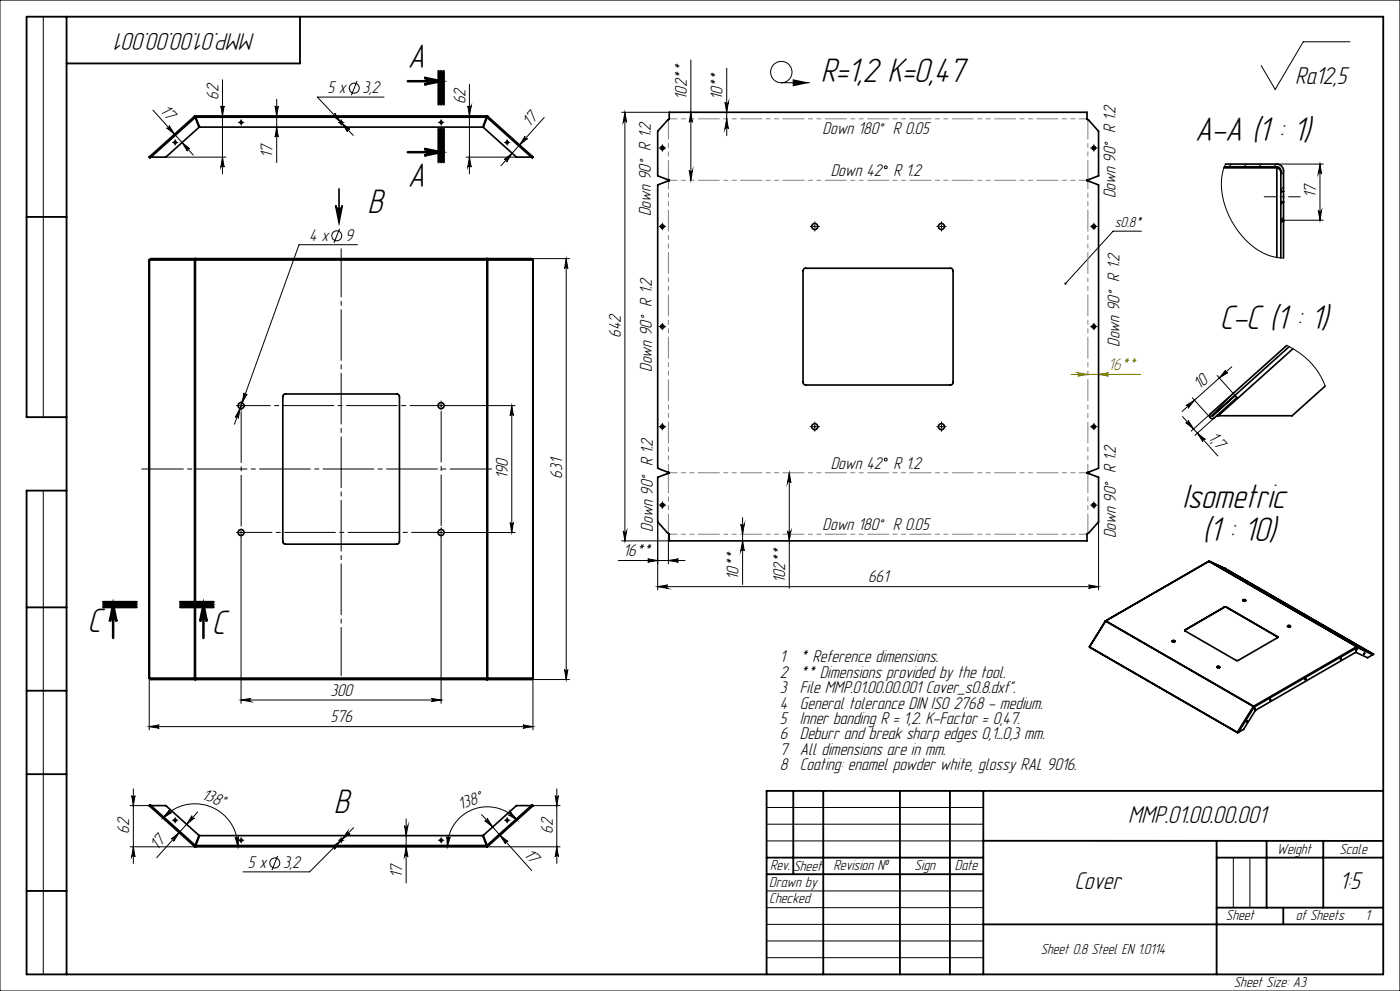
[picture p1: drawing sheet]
<svg xmlns="http://www.w3.org/2000/svg" width="420mm" height="297mm" viewBox="0 0 420 297" stroke-linecap="round" stroke-linejoin="round" font-family="sans-serif">
<g fill="none" stroke="#000" stroke-width=".3">
<path d="M0 0h420v297h-420zM13 5v120M207.3 18v36M405 12.5h-14l-8.4 14.3-4.2-7.2M45.9 33l12.1 13.5M50 38.3a.5 .5 0 0 0 .7 0 .5 .5 0 0 0 0-.7l1.7 2.6zM66.3 31.7a.49 .49 0 0 0 .4 .5 .49 .49 0 0 0 .5-.5l-.5 3zM66.7 23.9v28.2M71.8 36.7h1M72.3 36.2v1M82.5 31.7a.49 .49 0 0 0 .5 .5 .49 .49 0 0 0 .5-.5l-.5 3zM83 38.1l.5 3a.49 .49 0 0 0-.5-.5 .49 .49 0 0 0-.5 .5z"/>
<path d="M83 29.7v19.1M99.7 34.6a.5 .5 0 0 0 .7 0 .5 .5 0 0 0 0-.7l1.7 2.6zM101.8 36.7h1M102.3 36.2v1M102.6 36.9l2.4 1.9a.5 .5 0 0 0-.7 0 .5 .5 0 0 0-.1 .7zM107.1 24.3l-1.7 4.2M115.2 29.1h-20l10.8 11.5M131.8 36.7h1M132.3 36.2v1M140.3 31.7a.51 .51 0 0 0 .5 .5 .51 .51 0 0 0 .6-.5l-.6 3zM140.8 25.3v26.8M163.3 35.2l-13 14.5"/>
<path d="M186.5 33.7h14.3M187.5 33.7l.5 3a.51 .51 0 0 0-.5-.5 .51 .51 0 0 0-.5 .5zM187.5 33.7v128.4M207.3 33.7l.5 3a.49 .49 0 0 0-.5-.5 .49 .49 0 0 0-.5 .5zM217.5 30.7a.51 .51 0 0 0 .5 .5 .51 .51 0 0 0 .5-.5l-.5 3zM218 35.6l.5 3a.51 .51 0 0 0-.5-.4 .51 .51 0 0 0-.5 .4zM218 20.4v20.2M234.4 24.8h8.5M49.7 47.1h18.1M52 42.7h1M52.5 42.2v1M54.6 42.7l2.4 1.9a.5 .5 0 0 0-.7 0 .5 .5 0 0 0-.1 .7z"/>
<path d="M66.7 47.1l.5 3a.49 .49 0 0 0-.5-.5 .49 .49 0 0 0-.4 .5zM139.8 47.1h15.1M140.8 47.1l.6 3a.51 .51 0 0 0-.6-.5 .51 .51 0 0 0-.5 .5zM151.3 47.8l2.3-1.9-1.6 2.6a.5 .5 0 0 0 0-.7 .5 .5 0 0 0-.7 0zM151.6 42.7h1M152.1 42.2v1M157.5 40.8a.5 .5 0 0 0 .1 .7 .5 .5 0 0 0 .7 0l-2.4 1.9zM198.2 44.3h1M198.7 43.8v1.1M206.8 51a.49 .49 0 0 0 .5 .5 .49 .49 0 0 0 .5-.5l-.5 3zM327.7 44.3h.9M328.2 43.8v1.1"/>
<path d="M383 49.2h14M396 49.2l.5 3a.51 .51 0 0 0-.5-.5 .51 .51 0 0 0-.5 .5zM396 49.2v16.8M101.9 68.5l-1.7 4.3M107.2 73.3h-17.5l-19.4 53.8M145.9 77.5h25M169.9 77.5l.5 3a.49 .49 0 0 0-.5-.5 .49 .49 0 0 0-.5 .5zM169.9 77.5v126.2M198.2 67.9h1M198.7 67.4v1M243.9 67.9h1M244.4 67.4v1"/>
<path d="M281.9 67.9h1M282.4 67.4v1M327.7 67.9h.9M328.2 67.4v1M342.4 69.3h-8.5l-14.3 15.7M385.1 66h11.9M395.5 63a.51 .51 0 0 0 .5 .5 .51 .51 0 0 0 .5-.5l-.5 3zM198.2 97.9h1M198.7 97.4v1M327.7 97.9h.9M328.2 97.4v1M73.2 117.8a.49 .49 0 0 0 .3 .6 .49 .49 0 0 0 .6-.3l-1.5 2.6z"/>
<path d="M357.7 119.2l5.4 6M365.1 112.5l5.5 6.1M367.7 110.9a.5 .5 0 0 0 0 .7 .5 .5 0 0 0 .7 .1l-2.6 1.6zM369.5 109.9l-14.9 13.4M71.8 121.6h1M72 122.4l-.5 3a.49 .49 0 0 0-.3-.6 .49 .49 0 0 0-.6 .3zM72.3 121.1v1M131.8 121.6h1M132.3 121.1v1M133.7 121.6h20.8M153.5 121.6l.5 3a.49 .49 0 0 0-.5-.5 .49 .49 0 0 0-.5 .5zM153.5 121.6v38"/>
<path d="M198.2 127.9h1M198.7 127.4v1M243.9 127.9h1M244.4 127.4v1M281.9 127.9h1M282.4 127.4v1M327.7 127.9h.9M328.2 127.4v1M354.8 124.8l10.6 11.9M355.7 126.6a.5 .5 0 0 0 .7 .1 .5 .5 0 0 0 0-.7l1.7 2.5zM355.8 121.6l2.6-1.7-2 2.4a.51 .51 0 0 0 .1-.7 .51 .51 0 0 0-.7 0zM359.2 129.8l2.4 1.9a.5 .5 0 0 0-.7 0 .5 .5 0 0 0 0 .7z"/>
<path d="M363.1 124l-5.8 5.2M364.3 125.3l-5.8 5.2M13 147v145M71.8 159.6h1M72.3 159.1v1M131.8 159.6h1M132.3 159.1v1M133.7 159.6h20.8M153 156.6a.49 .49 0 0 0 .5 .5 .49 .49 0 0 0 .5-.5l-.5 3zM187 159.1a.51 .51 0 0 0 .5 .5 .51 .51 0 0 0 .5-.5l-.5 3zM197.3 156.4v20.4M198.2 151.4h1"/>
<path d="M198.7 150.9v1M200.5 159.9v9.1M222.2 157.1a.51 .51 0 0 0 .6 .5 .51 .51 0 0 0 .5-.5l-.5 3zM222.8 155.1v20.1M236.3 159.1a.51 .51 0 0 0 .5 .5 .51 .51 0 0 0 .5-.5l-.5 3zM236.8 141.7l.5 3a.51 .51 0 0 0-.5-.5 .51 .51 0 0 0-.5 .5zM236.8 141.7v34.6M327.7 151.4h.9M328.2 150.9v1M329.6 156.4v20.4M72.3 161v49.8M132.3 161v49.8"/>
<path d="M185.5 168h20M186.5 162.1h14.3M194.3 167.5l3 .5-3 .5a.49 .49 0 0 0 .5-.5 .49 .49 0 0 0-.5-.5zM197.3 175.8l3-.5a.49 .49 0 0 0-.5 .5 .49 .49 0 0 0 .5 .5zM197.3 175.8h132.3M200.5 168l3-.5a.49 .49 0 0 0-.5 .5 .49 .49 0 0 0 .5 .5zM222.8 162.1l.5 3a.51 .51 0 0 0-.5-.5 .51 .51 0 0 0-.6 .5zM326.6 175.3l3 .5-3 .5a.49 .49 0 0 0 .4-.5 .49 .49 0 0 0-.4-.5zM44.8 217.8l3-.5a.49 .49 0 0 0-.5 .5 .49 .49 0 0 0 .5 .5zM44.8 203.2v15.6M44.8 217.8h115.1M72.3 209.8l3-.5a.49 .49 0 0 0-.5 .5 .49 .49 0 0 0 .5 .5z"/>
<path d="M72.3 209.8h60M129.3 209.3l3 .5-3 .5a.49 .49 0 0 0 .5-.5 .49 .49 0 0 0-.5-.5zM145.9 203.7h25M156.9 217.3l3 .5-3 .5a.49 .49 0 0 0 .5-.5 .49 .49 0 0 0-.5-.5zM159.9 203.2v15.6M169.4 200.7a.49 .49 0 0 0 .5 .4 .49 .49 0 0 0 .5-.4l-.5 3zM39.5 238.4a.49 .49 0 0 0 .5 .5 .49 .49 0 0 0 .5-.5l-.5 3zM40 236.4v22.4M166.5 238.4a.49 .49 0 0 0 .5 .5 .49 .49 0 0 0 .5-.5l-.5 3zM167 236.4v22.4M39 253.8h19.6M39 241.4h6.3"/>
<path d="M40 253.8l.5 3a.49 .49 0 0 0-.5-.5 .49 .49 0 0 0-.5 .5zM48.9 245.2a12.9 12.9 0 0 1 14.2-3.5 12.9 12.9 0 0 1 8.3 12.1M50.8 242.8a.5 .5 0 0 0-.1 .7 .5 .5 0 0 0 .7 .1l-2.5 1.6zM51.4 251.5l2.3-1.9-1.6 2.5a.5 .5 0 0 0 0-.7 .5 .5 0 0 0-.7 .1zM52 245.8h1M52.5 245.4v.9M57.6 244.5a.5 .5 0 0 0 .1 .7 .5 .5 0 0 0 .6-.1l-2.3 1.9zM59.3 243.3l-12.3 13.7M70.6 250.9a.5 .5 0 0 0 .5 .4 .5 .5 0 0 0 .4-.5l-.1 3zM71.8 251.8h1M72.3 251.4v.9M83.3 256.5l-1.7 4.3"/>
<path d="M99.6 253.8l2.5-1.7-1.8 2.4a.5 .5 0 0 0 0-.7 .5 .5 0 0 0-.7 0zM101.8 251.8h1M102.3 251.4v.9M104.3 249.1a.5 .5 0 0 0 0 .7 .5 .5 0 0 0 .7 0l-2.4 1.8zM106.1 248.1l-13.2 13.2h-20M121.4 247.4a.51 .51 0 0 0 .5 .5 .51 .51 0 0 0 .5-.5l-.6 3zM121.8 245.4v19.3M121.8 253.8l.6 3a.51 .51 0 0 0-.5-.5 .51 .51 0 0 0-.5 .5zM131.8 251.8h1M132.3 251.4v.9M134.1 250.8a.5 .5 0 0 0 .4 .5 .5 .5 0 0 0 .5-.4l-.8 2.9zM144.5 244.1l15 16.8"/>
<path d="M145.4 246a.5 .5 0 0 0 .7 0 .5 .5 0 0 0 .1-.7l1.6 2.6zM146 253.8h22M150 250.4l2.4 1.8a.51 .51 0 0 0-.7 0 .51 .51 0 0 0 0 .7zM151.6 245.8h1M152.1 245.4v.9M153.2 243.4l1.9 2.4-2.6-1.6a.5 .5 0 0 0 .7-.1 .5 .5 0 0 0 0-.7zM155.1 245.8a12 12 0 0 0-13.2-3.2 12 12 0 0 0-7.7 11.2M159.4 241.4h8.6M167 253.8l.5 3a.49 .49 0 0 0-.5-.5 .49 .49 0 0 0-.5 .5zM230 247h65M230 242h65M230 252h65"/>
<path d="M370 257v15M375 257v15M230 277h65M230 267h65M230 272h65M230 287h65M230 282h65"/>
<circle cx="106.3" cy="26.4" r="1.51"/>
<circle cx="234.4" cy="21.6" r="3.2"/>
<circle cx="265.7" cy="50.2" r=".43"/>
<circle cx="101" cy="70.7" r="1.48"/>
<circle cx="265.7" cy="137.7" r=".43"/>
<circle cx="82.4" cy="258.6" r="1.48"/>
</g>
<g fill="#000">
<path d="M237.8 23.7l5.1 1.1-5.1 1.1zM100.7 61.6a1.01 1.01 0 0 0 1 1 1.01 1.01 0 0 0 1-1l-1 5zM319.4 84.7a.34 .34 0 0 1 .5 .1 .34 .34 0 0 1 0 .5 .34 .34 0 0 1-.5 0l.2-.3-.3 .2z"/>
<path d="M50 38.3a.5 .5 0 0 0 .7 0 .5 .5 0 0 0 0-.7l1.7 2.6zM54.6 42.7l2.4 1.9a.5 .5 0 0 0-.7 0 .5 .5 0 0 0-.1 .7z"/>
<path d="M66.3 31.7a.49 .49 0 0 0 .4 .5 .49 .49 0 0 0 .5-.5l-.5 3zM66.7 47.1l.5 3a.49 .49 0 0 0-.5-.5 .49 .49 0 0 0-.4 .5zM153.5 121.6l.5 3a.49 .49 0 0 0-.5-.5 .49 .49 0 0 0-.5 .5zM153 156.6a.49 .49 0 0 0 .5 .5 .49 .49 0 0 0 .5-.5l-.5 3zM121.4 247.4a.51 .51 0 0 0 .5 .5 .51 .51 0 0 0 .5-.5l-.6 3zM121.8 253.8l.6 3a.51 .51 0 0 0-.5-.5 .51 .51 0 0 0-.5 .5z"/>
<path d="M102.6 36.9l1.6 2.6a.5 .5 0 0 1 .1-.7 .5 .5 0 0 1 .7 0zM99.7 34.6l2.4 1.9-1.7-2.6a.5 .5 0 0 1 0 .7 .5 .5 0 0 1-.7 0zM72.3 209.8l3-.5a.49 .49 0 0 0-.5 .5 .49 .49 0 0 0 .5 .5zM129.3 209.3l3 .5-3 .5a.49 .49 0 0 0 .5-.5 .49 .49 0 0 0-.5-.5zM72 122.4l-1.4 2.7a.49 .49 0 0 1 .6-.3 .49 .49 0 0 1 .3 .6zM73.2 117.8l-.6 2.9 1.5-2.6a.49 .49 0 0 1-.6 .3 .49 .49 0 0 1-.3-.6zM44.8 217.8l3-.5a.49 .49 0 0 0-.5 .5 .49 .49 0 0 0 .5 .5zM156.9 217.3l3 .5-3 .5a.49 .49 0 0 0 .5-.5 .49 .49 0 0 0-.5-.5zM197.3 175.8l3-.5a.49 .49 0 0 0-.5 .5 .49 .49 0 0 0 .5 .5zM326.6 175.3l3 .5-3 .5a.49 .49 0 0 0 .4-.5 .49 .49 0 0 0-.4-.5zM104.3 249.1l-1.7 2.5 2.4-1.8a.5 .5 0 0 1-.7 0 .5 .5 0 0 1 0-.7zM99.6 253.8a.5 .5 0 0 1 .7 0 .5 .5 0 0 1 0 .7l1.8-2.4z"/>
<path d="M127.3 23.3l5 1-5 1a1.01 1.01 0 0 0 1-1 1.01 1.01 0 0 0-1-1zM127.3 44.6l5 1-5 1a.99 .99 0 0 0 1-1 .99 .99 0 0 0-1-1z"/>
<path d="M83 38.1l.5 3a.49 .49 0 0 0-.5-.5 .49 .49 0 0 0-.5 .5zM82.5 31.7a.49 .49 0 0 0 .5 .5 .49 .49 0 0 0 .5-.5l-.5 3zM140.8 47.1l.6 3a.51 .51 0 0 0-.6-.5 .51 .51 0 0 0-.5 .5zM140.3 31.7a.51 .51 0 0 0 .5 .5 .51 .51 0 0 0 .6-.5l-.6 3zM187 159.1a.51 .51 0 0 0 .5 .5 .51 .51 0 0 0 .5-.5l-.5 3zM187.5 33.7l.5 3a.51 .51 0 0 0-.5-.5 .51 .51 0 0 0-.5 .5zM222.8 162.1l.5 3a.51 .51 0 0 0-.5-.5 .51 .51 0 0 0-.6 .5zM222.2 157.1a.51 .51 0 0 0 .6 .5 .51 .51 0 0 0 .5-.5l-.5 3z"/>
<path d="M151.3 47.8l2.3-1.9-1.6 2.6a.5 .5 0 0 0 0-.7 .5 .5 0 0 0-.7 0zM157.5 40.8a.5 .5 0 0 0 .1 .7 .5 .5 0 0 0 .7 0l-2.4 1.9z"/>
<path d="M206.8 51a.49 .49 0 0 0 .5 .5 .49 .49 0 0 0 .5-.5l-.5 3zM207.3 33.7l.5 3a.49 .49 0 0 0-.5-.5 .49 .49 0 0 0-.5 .5zM218 35.6l.5 3a.51 .51 0 0 0-.5-.4 .51 .51 0 0 0-.5 .4zM217.5 30.7a.51 .51 0 0 0 .5 .5 .51 .51 0 0 0 .5-.5l-.5 3zM236.3 159.1a.51 .51 0 0 0 .5 .5 .51 .51 0 0 0 .5-.5l-.5 3zM236.8 141.7l.5 3a.51 .51 0 0 0-.5-.5 .51 .51 0 0 0-.5 .5zM395.5 63a.51 .51 0 0 0 .5 .5 .51 .51 0 0 0 .5-.5l-.5 3zM396 49.2l.5 3a.51 .51 0 0 0-.5-.5 .51 .51 0 0 0-.5 .5zM167 253.8l.5 3a.49 .49 0 0 0-.5-.5 .49 .49 0 0 0-.5 .5zM166.5 238.4a.49 .49 0 0 0 .5 .5 .49 .49 0 0 0 .5-.5l-.5 3zM40 253.8l.5 3a.49 .49 0 0 0-.5-.5 .49 .49 0 0 0-.5 .5zM39.5 238.4a.49 .49 0 0 0 .5 .5 .49 .49 0 0 0 .5-.5l-.5 3z"/>
<path d="M367.7 110.9a.5 .5 0 0 0 0 .7 .5 .5 0 0 0 .7 .1l-2.6 1.6zM355.8 121.6l2.6-1.7-2 2.4a.51 .51 0 0 0 .1-.7 .51 .51 0 0 0-.7 0z"/>
<path d="M355.7 126.6a.5 .5 0 0 0 .7 .1 .5 .5 0 0 0 0-.7l1.7 2.5zM359.2 129.8l2.4 1.9a.5 .5 0 0 0-.7 0 .5 .5 0 0 0 0 .7z"/>
<path d="M194.3 167.5l3 .5-3 .5a.49 .49 0 0 0 .5-.5 .49 .49 0 0 0-.5-.5zM200.5 168l3-.5a.49 .49 0 0 0-.5 .5 .49 .49 0 0 0 .5 .5z"/>
<path d="M61 181.2l1.1 5a1.01 1.01 0 0 0-1.1-.9 1.01 1.01 0 0 0-1 .9zM33.9 181.2l1.1 5a1.01 1.01 0 0 0-1-.9 1.01 1.01 0 0 0-1.1 .9z"/>
<path d="M169.4 200.7a.49 .49 0 0 0 .5 .4 .49 .49 0 0 0 .5-.4l-.5 3zM169.9 77.5l.5 3a.49 .49 0 0 0-.5-.5 .49 .49 0 0 0-.5 .5z"/>
<path d="M57.6 244.5a.5 .5 0 0 0 .1 .7 .5 .5 0 0 0 .6-.1l-2.3 1.9zM51.4 251.5l2.3-1.9-1.6 2.5a.5 .5 0 0 0 0-.7 .5 .5 0 0 0-.7 .1z"/>
<path d="M70.6 250.9a.5 .5 0 0 0 .5 .4 .5 .5 0 0 0 .4-.5l-.1 3zM50.8 242.8a.5 .5 0 0 0-.1 .7 .5 .5 0 0 0 .7 .1l-2.5 1.6z"/>
<path d="M145.4 246a.5 .5 0 0 0 .7 0 .5 .5 0 0 0 .1-.7l1.6 2.6zM150 250.4l2.4 1.8a.51 .51 0 0 0-.7 0 .51 .51 0 0 0 0 .7z"/>
<path d="M153.2 243.4l1.9 2.4-2.6-1.6a.5 .5 0 0 0 .7-.1 .5 .5 0 0 0 0-.7zM134.1 250.8a.5 .5 0 0 0 .4 .5 .5 .5 0 0 0 .5-.4l-.8 2.9z"/>
</g>
<path d="M101.7 56.6v10M100.7 61.6a1.01 1.01 0 0 0 1 1 1.01 1.01 0 0 0 1-1l-1 5z" fill="none" stroke="#000" stroke-width=".5"/>
<path d="M127.3 23.3l5 1-5 1a1.01 1.01 0 0 0 1-1 1.01 1.01 0 0 0-1-1zM127.3 44.6l5 1-5 1a.99 .99 0 0 0 1-1 .99 .99 0 0 0-1-1zM33.9 181.2l1.1 5a1.01 1.01 0 0 0-1-.9 1.01 1.01 0 0 0-1.1 .9zM61 181.2l1.1 5a1.01 1.01 0 0 0-1.1-.9 1.01 1.01 0 0 0-1 .9z" fill="none" stroke="#000" stroke-width=".75" stroke-linecap="butt"/>
<path d="M321.3 112.2h20.9M323.4 111.7l3 .5-3 .5a.49 .49 0 0 0 .4-.5 .49 .49 0 0 0-.4-.5zM329.6 112.2l3-.5a.49 .49 0 0 0-.5 .5 .49 .49 0 0 0 .5 .5z" fill="none" stroke="#808000" stroke-width=".3"/>
<path d="M102.4 202.5v-127.9" fill="none" stroke="#000" stroke-width=".3" stroke-dasharray="15.2 1.3 1.3 1.3" stroke-dashoffset=".8"/>
<path d="M42.5 140.6h105" fill="none" stroke="#000" stroke-width=".3" stroke-dasharray="15.2 1.3 1.3 1.3" stroke-dashoffset="2.8"/>
<g fill="none" stroke="#000" stroke-width=".3" stroke-dasharray="15.2 1.3 1.3 1.3">
<path d="M71.9 36.7h-.4M72.4 36.2v-.3M72.4 37.2v.3M72.9 36.7h.3M101.9 36.7h-.4M102.4 36.2v-.3M102.4 37.2v.3M102.9 36.7h.3M131.9 36.7h-.4M132.4 36.2v-.3M132.4 37.2v.3M132.9 36.7h.3"/>
<path d="M52.1 42.7h-.4M52.6 42.2v-.3M52.6 43.2v.3M53.1 42.7h.3M151.6 42.7h-.3M152.1 42.2v-.3M152.1 43.2v.3M152.6 42.7h.4M198.2 44.3h-.5M198.7 43.8v-.5M198.7 44.8v.5M199.2 44.3h.5"/>
<path d="M327.7 44.3h-.5M328.2 43.8v-.5M328.2 44.8v.5M328.7 44.3h.5M198.2 67.9h-.5M198.7 67.4v-.5M198.7 68.4v.5M199.2 67.9h.5M243.4 67.9h-.4M244.4 66.9v-.4M244.4 68.9v.4M245.4 67.9h.4"/>
<path d="M281.4 67.9h-.4M282.4 66.9v-.4M282.4 68.9v.4M283.4 67.9h.4M327.7 67.9h-.5M328.2 67.4v-.5M328.2 68.4v.5M328.7 67.9h.5M198.2 97.9h-.5M198.7 97.4v-.5M198.7 98.4v.5M199.2 97.9h.5"/>
<path d="M327.7 97.9h-.5M328.2 97.4v-.5M328.2 98.4v.5M328.7 97.9h.5M71.4 121.6h-.4M72.4 120.6v-.4M72.4 122.6v.4M73.4 121.6h.4M132.4 120.6v-.4M133.4 121.6h.4M198.2 127.9h-.5M198.7 127.4v-.5"/>
<path d="M198.7 128.4v.5M199.2 127.9h.5M243.4 127.9h-.4M244.4 126.9v-.4M244.4 128.9v.4M245.4 127.9h.4M281.4 127.9h-.4M282.4 126.9v-.4M282.4 128.9v.4M283.4 127.9h.4M327.7 127.9h-.5M328.2 127.4v-.5"/>
<path d="M328.2 128.4v.5M328.7 127.9h.5M71.4 159.6h-.4M131.4 159.6h-.4M132.4 158.6v-.4M133.4 159.6h.4M198.2 151.4h-.5M198.7 150.9v-.5M198.7 151.9v.5M199.2 151.4h.5M327.7 151.4h-.5M328.2 150.9v-.5"/>
<path d="M328.2 151.9v.5M328.7 151.4h.5M72.4 160.6v.4M132.4 160.6v.4M52.1 245.8h-.4M52.6 245.3v-.3M52.6 246.3v.3M53.1 245.8h.3M71.9 251.8h-.4M72.4 251.3v-.3M72.4 252.3v.3M72.9 251.8h.3"/>
<path d="M101.9 251.8h-.4M102.4 251.3v-.3M102.4 252.3v.3M102.9 251.8h.3M131.9 251.8h-.4M132.4 251.3v-.3M132.4 252.3v.3M132.9 251.8h.3M151.6 245.8h-.3M152.1 245.3v-.3M152.1 246.3v.3M152.6 245.8h.4"/>
</g>
<path d="M131.4 121.6h-58.7" fill="none" stroke="#000" stroke-width=".3" stroke-dasharray="15.2 1.3 1.3 1.3" stroke-dashoffset="6.9"/>
<path d="M132.4 122.6v35.6" fill="none" stroke="#000" stroke-width=".3" stroke-dasharray="15.2 1.3 1.3 1.3" stroke-dashoffset="-.7"/>
<path d="M72.4 158.6v-36.1" fill="none" stroke="#000" stroke-width=".3" stroke-dasharray="15.2 1.3 1.3 1.3" stroke-dashoffset="-.9"/>
<path d="M73.4 159.6h58.3" fill="none" stroke="#000" stroke-width=".3" stroke-dasharray="15.2 1.3 1.3 1.3" stroke-dashoffset="7"/>
<g fill="none" stroke="#000" stroke-width=".75">
<path d="M122.3 24.3h10M131.6 21.3v10M131.6 38.6v10M132.4 21.3v10M132.4 38.6v10M133.1 38.6v10zM133.1 21.3v10M122.3 45.6h10M31 181.9h10zM31 181.2h10M31 180.4h10M33.9 181.2v10"/>
<path d="M54.1 181.2h10M54.1 180.4h10M54.1 181.9h10M61 181.2v10"/>
</g>
<path d="M390.1 59h-10.8" fill="none" stroke="#000" stroke-width=".3" stroke-dasharray="15.2 1.3 1.3 1.3" stroke-dashoffset="11.7"/>
<g fill="none" stroke="#000" stroke-width=".55">
<path d="M20 5v287M90 5v14h-70M8 65h12M20 125h-12v-120h407v287h-407v-145h12M8 182h12M8 207h12M8 232h12M238 237v25M247 237v55M270 237v55M285 237v55M295 237v55"/>
<path d="M415 237h-185v55M230 257h65M295 252h120M365 252v40M365 257h50M380 252v20M397 252v20M8 267h12M230 262h65M295 277h120M365 272h50M385 272v5"/>
</g>
<path d="M200.8 35.6h125.3M200.8 54h125.3M326.4 54.2v87.3M200.5 141.5v-87.3M326.1 141.7h-125.3M326.1 160.1h-125.3" fill="none" stroke="#808080" stroke-width=".3" stroke-dasharray="6.3 1.3 1.3 1.3 1.3 1.3" stroke-dashoffset="4"/>
<path d="M326.4 35.9v18M200.5 53.9v-18M200.5 159.8v-17.9M326.4 141.9v17.9" fill="none" stroke="#808080" stroke-width=".3" stroke-dasharray="6.3 1.3 1.3 1.3 1.3 1.3" stroke-dashoffset=".5"/>
<path d="M323.4 111.7l3 .5-3 .5a.49 .49 0 0 0 .4-.5 .49 .49 0 0 0-.4-.5zM329.6 112.2l3-.5a.49 .49 0 0 0-.5 .5 .49 .49 0 0 0 .5 .5z" fill="#808000"/>
<g fill="none" stroke="#000" stroke-width=".5">
<path d="M58.3 34.9l.3 .3M58.3 34.9l-13.5 12.1M58.3 34.9l.2 .1M58.5 35l.1 .2M58.6 35.2l-13.3 11.9M58.6 35.2l1.1 3-10 8.9h-4.4M58.6 34.7l.1 .4M58.6 34.9l.1 .2M58.6 34.7l-.3 .2M58.6 34.9l-.1 .1M58.6 34.7h87.4M58.6 34.7v.2"/>
<path d="M58.7 35.1h87.2M58.7 35.1l1.2 3h84.9l1.1-3M146 34.7l-.1 .4M146 34.9l-.1 .2M146 34.7l.3 .2M146 34.9l.2 .1M146 34.7v.2M146.1 35.2l13.3 11.9M146.1 35.2l-1.1 3 9.9 8.9h4.5M146.2 35l-.1 .2M146.3 34.9l-.2 .3M146.3 34.9l13.5 12.1"/>
<path d="M146.3 34.9l-.1 .1M200.8 33.7h125.3v2.1l.5 .2 3 3.3v13.4l-3.5 1.2v.3l3.5 1.2v84.9l-3.5 1.3v.2l3.5 1.2v13.4l-3 3.3-.5 .3v2.1h-125.3v-2.1l-.5-.3-3-3.3v-13.4l3.5-1.2v-.2l-3.5-1.3v-84.9l3.5-1.2v-.3l-3.5-1.2v-13.4l3-3.3 .5-.2zM44.8 47l.5 .1M44.8 47v.2h.2M44.8 47l.1 .1M44.9 47.1h.4M44.9 47.1h.1M44.9 47.1l.1 .1M45 47.1h-.1M45.2 47.1l-.2 .1M159.5 47.1l.1 .1M159.7 47.1h-.3"/>
<path d="M159.8 47l-.4 .1M159.8 47v.2h-.2M159.8 47l-.2 .2M367.2 50.3h15.8M367.3 50h15.7M367.6 49.2h15.4a2.05 2.05 0 0 1 2.1 2v6.2M383 50a1.2 1.2 0 0 1 1.2 1.2v6.2M383 50v.3M383 50.3a1.34 1.34 0 0 1 1.2 1.2M383 50.3v26.8M384.2 57.4v3.2M384.2 57.4h.9"/>
<path d="M385.1 57.4v3.2M44.8 77.9l.5-.4h114.1l.3 .2 .1 125.5M44.8 77.9v125.3M44.8 77.9h13.5M58.3 77.9h.3M58.3 77.9v125.3M58.6 77.7v-.2l-.3 .4M58.6 77.7l-.1 .2M58.6 77.7h.1M58.6 77.9v125.3M58.6 77.9h87.5M58.7 77.5l-.1 .4"/>
<path d="M145.9 77.5l.2 .4M146 77.7h.1M146.1 77.9h.2M146.1 77.9v125.3M146.1 77.7v-.2l.2 .4M146.1 77.7l.1 .2M146.3 77.9h13.6l-.1 125.3M146.3 77.9v125.3M384.2 60.6v16.7M384.2 60.6h.9M384.2 66h.9M384.2 66.4h.9"/>
<path d="M385.1 60.6v16.7M241.2 80.6l.4-.2h43.5a.78 .78 0 0 1 .8 .8v33.5l-.3 .5-43.9 .2-.4-.2-.4-.6v-33.4zM85.1 118.3l.5-.2h33.4l.5 .1 .3 .7-.1 43.8-.7 .4h-33.4a.78 .78 0 0 1-.8-.8v-43.6zM386 103.5l-22.9 20.5a.85 .85 0 0 0 0 1.2 .85 .85 0 0 0 1.2 .1l6.8-6.1-.5-.6-6.9 6M386.8 103.9l-23.1 20.7M387.9 104.5l-22.4 20.1M397.5 115.7l-9.9 8.9h-22.1M364 124.5l-.3 .1M365.1 124.5l.4 .1M362.7 168.2l-31 17.9M362.7 168.2l-30.9 17.9M362.7 168.2l44.4 25.6"/>
<path d="M362.7 168.2h.1M362.8 168.2h-.1M362.8 168.2l4.8 2.2M367.6 170.4h.1M367.6 170.4l44.3 25.6M372.8 180l.4-.3 .5 .3M372.9 179.8a.38 .38 0 0 1 .5-.2 .38 .38 0 0 1 .1 .6h-.5zM326.9 193.9l44.3 25.7M326.9 193.9l44.3 25.6M331.7 186.2l-4.8 7.7M331.7 186.2l44.3 25.5M331.7 186.1v.1"/>
<path d="M331.8 186.1l-.1 .1M331.8 186.1h-.1M331.8 186.1l44.3 25.6M351.6 192.1a.42 .42 0 0 1 .5-.2 .42 .42 0 0 1 .3 .5h-.5zM351.6 192.2l.4-.2 .5 .2M355.5 188.8v.3l15.6 8.9 12.2-6.9-.1-.3M355.5 188.8l-.1 .1M365.1 199.8a.38 .38 0 0 1 .5-.2 .38 .38 0 0 1 .1 .6l-.5-.1zM365.1 200l.3-.3 .5 .3M367.3 181.9h.6M367.3 181.9l.6 .1M367.3 181.9l-11.8 6.9"/>
<path d="M367.9 181.9l15.3 8.9M367.9 181.9v.1M367.9 182l15.3 8.8M383.2 190.8l.2 .2M383.2 190.8h.1M386.3 187.7l.3-.2 .5 .2M386.3 187.6a.36 .36 0 0 1 .5-.2 .36 .36 0 0 1 .1 .5h-.6zM402.3 197.3l-.1 .3M406.7 195.5h.1M406.8 195.5l3.5 1.6 1.5-.9M407 193.8l.1 .3M407 193.8h.1"/>
<path d="M407 193.8l-30.9 17.9M407.1 193.8l.1 .3M407.1 193.8l4.8 2.2M407.1 194.1l-30.8 17.8M407.1 194.1l-.4 1.4-30 17.4M407.2 194.1l-.4 1.4M407.2 194.1l4.6 2.1M409.3 195.8l-.1 .2M411.9 196l-.1 .2M411.9 196h.1M44.8 203.2l.5 .5h114.1l.4-.5M44.8 203.2h13.5"/>
<path d="M58.3 203.2h.3M58.3 203.2l.3 .5v-.2M58.5 203.2l.1 .3M58.6 203.5h.1M58.6 203.2l.1 .5M58.6 203.2h87.5M146 203.5h.1M146.1 203.2h.2M146.1 203.2l-.2 .5M146.2 203.2l-.1 .3M146.3 203.2l-.2 .5v-.2M146.3 203.2h13.5"/>
<path d="M371.2 219.5h.3M371.2 219.5h.1M371.3 219.5h.1M374.1 216.1l-.1 .3M376 211.7l.2 .2M376 211.7h.1M376 211.7l-4.8 7.8M376.1 211.7l.2 .2M376.1 211.7l.1 .1M376.1 211.7h-.1M376.1 211.7h.1M376.2 211.9l-4.7 7.6"/>
<path d="M376.2 211.9l.4 1-3.5 5.7-1.6 .9M376.2 211.8l.1 .1M376.2 211.8l.5 1.1M376.3 211.9l.4 1M381.1 209.6l-.1 .3M391.7 203.5l-.1 .2M44.8 241.5l13.5 12.2M44.9 241.4h.4M44.9 241.4h.1M44.9 241.4l-.1 .1M44.9 241.4l.1 .1M45 241.3l-.2 .1v.1"/>
<path d="M45 241.3l.2 .1M45 241.3l-.1 .1M45.3 241.4l-.5 .1M45.3 241.4l13.3 11.9M45.3 241.4h4.4l10 9-1.1 2.9M58.3 253.7l.3 .1M58.5 253.6h.1M58.5 253.6l-.2 .1M58.6 253.3l-.3 .4M58.6 253.3l-.1 .3M58.6 253.6v.2M58.6 253.8h87.4"/>
<path d="M58.7 253.4l-.1 .4M58.7 253.4l-.1 .2M58.7 253.4h87.2M58.7 253.4l1.2-3h84.9l1.1 3M145.9 253.4l.1 .4M145.9 253.4l.1 .2M146 253.6v.2M146.1 253.3l.2 .4M146.1 253.3l.1 .3M146.2 253.6h-.2M146.2 253.6l.1 .1M146.3 253.7l-.3 .1"/>
<path d="M159.4 241.4l.4 .1M159.4 241.4h.3M159.4 241.4l-13.3 11.9M159.4 241.4h-4.5l-9.9 9 1.1 2.9M159.6 241.3h.2v.2M159.6 241.3l-.1 .1M159.6 241.3l.1 .1M159.7 241.4h.1M159.7 241.4v.1M159.7 241.4l.1 .1M159.8 241.5l-13.5 12.2"/>
<circle cx="72.3" cy="36.7" r=".33"/>
<circle cx="102.3" cy="36.7" r=".33"/>
<circle cx="132.3" cy="36.7" r=".33"/>
<circle cx="52.5" cy="42.7" r=".33"/>
<circle cx="152.1" cy="42.7" r=".33"/>
<circle cx="198.7" cy="44.4" r=".49"/>
<circle cx="328.2" cy="44.4" r=".5"/>
<circle cx="198.7" cy="67.9" r=".51"/>
<circle cx="244.4" cy="67.9" r=".9"/>
<circle cx="282.4" cy="67.9" r=".9"/>
<circle cx="328.2" cy="67.9" r=".49"/>
<circle cx="198.7" cy="97.9" r=".51"/>
<circle cx="328.2" cy="97.9" r=".5"/>
<circle cx="72.3" cy="121.6" r=".9"/>
<circle cx="132.3" cy="121.6" r=".9"/>
<circle cx="198.7" cy="127.9" r=".5"/>
<circle cx="244.4" cy="127.9" r=".9"/>
<circle cx="282.4" cy="127.9" r=".9"/>
<circle cx="328.1" cy="127.9" r=".48"/>
<circle cx="72.3" cy="159.6" r=".89"/>
<circle cx="132.3" cy="159.6" r=".89"/>
<circle cx="198.7" cy="151.4" r=".5"/>
<circle cx="328.1" cy="151.4" r=".5"/>
<circle cx="402.3" cy="197.5" r=".13"/>
<circle cx="409.3" cy="195.9" r=".15"/>
<circle cx="374.1" cy="216.2" r=".14"/>
<circle cx="381" cy="209.7" r=".13"/>
<circle cx="391.6" cy="203.6" r=".15"/>
<circle cx="52.5" cy="245.8" r=".33"/>
<circle cx="72.3" cy="251.8" r=".33"/>
<circle cx="102.3" cy="251.8" r=".33"/>
<circle cx="132.3" cy="251.8" r=".33"/>
<circle cx="152.1" cy="245.8" r=".33"/>
</g>
<path d="M367.6 49.2l-.6 1.8-.5 2.3-.1 2.1 .2 2.8 .6 2.5 1 2.8 2.1 4.1 3 4 3.8 3.2 3.8 1.9 2.2 .5 2 .1M369.5 49.2l-.8 .8M373.9 49.2l-.7 .8M378.5 49.2l-.9 .8M382.9 49.2l-.8 .8M385.1 51.6l-.9 .8M385.1 56.1l-.9 .8M385 60.6l-.8 .7M385.1 65l-.9 .9M370.6 117.4l-7.7 7.6M386 103.5l3.5 2 3.8 3.3 2.7 3.6 1.5 3.3" fill="none" stroke="#000" stroke-width=".3"/>
<g font-size="10.5">
<text x="122.4" y="20.4">A</text>
<text x="246.3" y="24.5">R=1,2 K=0,47</text>
<text x="358.6" y="42.2">A-A (1 : 1)</text>
<text x="122.4" y="55.9">A</text>
<text x="110.2" y="63.7">B</text>
<text x="365.9" y="98.5">C-C (1 : 1)</text>
<text x="354.7" y="152.2">Isometric</text>
<text x="360.7" y="162.2">(1 : 10)</text>
<text x="26.3" y="189.5">C</text>
<text x="63.6" y="190">C</text>
<text x="100.1" y="243.6">B</text>
</g>
<g font-size="7.5">
<text x="76.5" y="9.9" transform="rotate(-180 76.5 9.9)">MMP.01.00.00.001</text>
<text x="388.6" y="25">Ra12,5</text>
<text x="338.4" y="246.8">MMP.01.00.00.001</text>
<text x="322.3" y="266.4">Cover</text>
<text x="401.9" y="266.4">1:5</text>
</g>
<g font-size="5.3">
<text x="65.5" y="29.9" transform="rotate(-90 65.5 29.9)">62</text>
<text x="98.2" y="27.8">5 x</text>
<text x="108.8" y="27.8">3,2</text>
<text x="206" y="29.9" transform="rotate(-90 206 29.9)">102**</text>
<text x="47.8" y="33.3" transform="rotate(48 47.8 33.3)">17</text>
<text x="139.6" y="31.2" transform="rotate(-90 139.6 31.2)">62</text>
<text x="216.8" y="30.1" transform="rotate(-90 216.8 30.1)">10**</text>
<text x="158.9" y="38.2" transform="rotate(-48 158.9 38.2)">17</text>
<text x="246.8" y="40.2">Down 180° R 0.05</text>
<text x="81.8" y="47.2" transform="rotate(-90 81.8 47.2)">17</text>
<text x="249.2" y="52.8">Down 42 R 1.2</text>
<text x="334.7" y="59.4" transform="rotate(-90 334.7 59.4)">Down 90° R 1.2</text>
<text x="394.8" y="59.4" transform="rotate(-90 394.8 59.4)">17</text>
<text x="195.2" y="64.7" transform="rotate(-90 195.2 64.7)">Down 90° R 1.2</text>
<text x="92.7" y="72.1">4 x</text>
<text x="103.5" y="72.1">9</text>
<text x="186.3" y="101.2" transform="rotate(-90 186.3 101.2)">642</text>
<text x="335.8" y="104" transform="rotate(-90 335.8 104)">Down 90° R 1.2</text>
<text x="195.6" y="111.5" transform="rotate(-90 195.6 111.5)">Down 90° R 1.2</text>
<text x="359.9" y="116.9" transform="rotate(-42 359.9 116.9)">10</text>
<text x="362.3" y="131.4" transform="rotate(48 362.3 131.4)">1,</text>
<text x="363.8" y="133.1" transform="rotate(48 363.8 133.1)">7</text>
<text x="152.3" y="143.5" transform="rotate(-90 152.3 143.5)">190</text>
<text x="168.7" y="143.4" transform="rotate(-90 168.7 143.4)">631</text>
<text x="249.3" y="140.4">Down 42 R 1.2</text>
<text x="195.9" y="159.3" transform="rotate(-90 195.9 159.3)">Down 90° R 1.2</text>
<text x="246.8" y="158.9">Down 180° R 0.05</text>
<text x="334.7" y="161.4" transform="rotate(-90 334.7 161.4)">Down 90° R 1.2</text>
<text x="187" y="166.7">16**</text>
<text x="221.6" y="173.7" transform="rotate(-90 221.6 173.7)">10**</text>
<text x="235.6" y="174.8" transform="rotate(-90 235.6 174.8)">102**</text>
<text x="260.5" y="174.6">661</text>
<text x="234" y="203.1">2</text>
<text x="234" y="198.5">1</text>
<text x="240" y="203.1">** Dimensions provided by the tool.</text>
<text x="240" y="198.5">* Reference dimensions.</text>
<text x="99.1" y="208.5">300</text>
<text x="234" y="207.7">3</text>
<text x="240" y="207.7">File MMP.01.00.00.001 Cover_s0.8.dxf&quot;.</text>
<text x="234" y="212.3">4</text>
<text x="240" y="212.3">General tolerance DIN ISO 2768 - medium.</text>
<text x="99.1" y="216.5">576</text>
<text x="234" y="221.6">6</text>
<text x="234" y="217">5</text>
<text x="240" y="221.6">Deburr and break sharp edges 0,1...0,3 mm.</text>
<text x="240" y="217">Inner banding R = 1,2. K-Factor = 0,47.</text>
<text x="234" y="226.2">7</text>
<text x="240" y="226.2">All dimensions are in mm.</text>
<text x="234" y="230.8">8</text>
<text x="240" y="230.8">Coating: enamel powder white, glossy RAL 9016.</text>
<text x="60.2" y="239.3" transform="rotate(21 60.2 239.3)">138°</text>
<text x="138.2" y="242.7" transform="rotate(-21 138.2 242.7)">138°</text>
<text x="38.8" y="249.8" transform="rotate(-90 38.8 249.8)">62</text>
<text x="165.8" y="249.8" transform="rotate(-90 165.8 249.8)">62</text>
<text x="47.1" y="255.1" transform="rotate(-48 47.1 255.1)">17</text>
<text x="156.9" y="256.1" transform="rotate(48 156.9 256.1)">17</text>
<text x="74.4" y="260">5 x</text>
<text x="84.9" y="260">3,2</text>
<text x="120.6" y="263.1" transform="rotate(-90 120.6 263.1)">17</text>
</g>
<text font-size="5.3" fill="#808000" x="332.5" y="111">16**</text>
<g font-size="4.5">
<text x="334.5" y="68.2">s0.8*</text>
<text x="383.1" y="255.9">Weight</text>
<text x="401.8" y="255.9">Scale</text>
<text x="231" y="260.9">Rev.</text>
<text x="238" y="260.9">Sheet</text>
<text x="250" y="260.8">Revision ¹</text>
<text x="274.4" y="260.8">Sign</text>
<text x="286.5" y="260.8">Date</text>
<text x="230.8" y="265.8">Drawn by</text>
<text x="230.8" y="270.8">Checked</text>
<text x="367.8" y="275.7">Sheet</text>
<text x="388.7" y="275.7">of Sheets</text>
<text x="409.6" y="275.7">1</text>
<text x="312.2" y="286">Sheet 0.8 Steel EN 1.0114</text>
<text x="370.1" y="295.7">Sheet Size: À3</text>
</g>
</svg>
